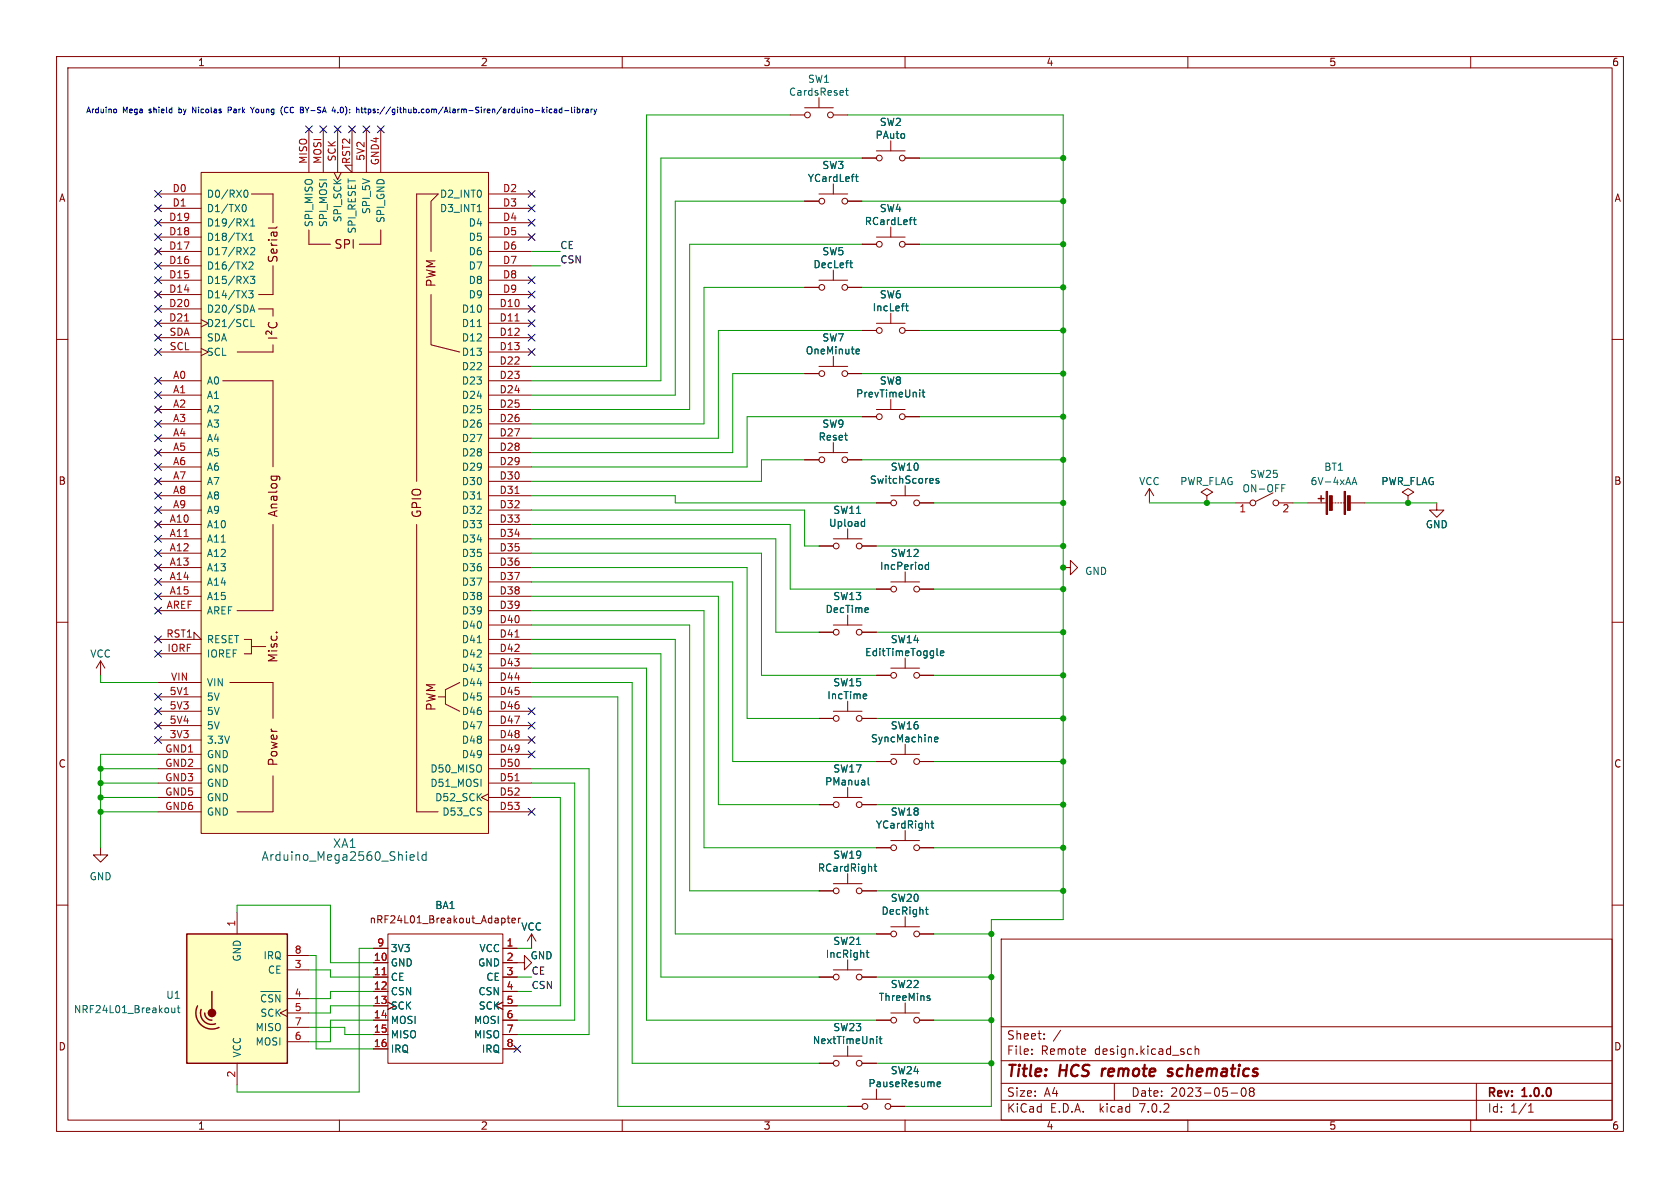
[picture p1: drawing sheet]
<svg xmlns="http://www.w3.org/2000/svg" width="297mm" height="210mm" viewBox="0 0 297 210" stroke-linecap="round" stroke-linejoin="round" font-family="sans-serif">
<g fill="none" stroke="#840000" stroke-width=".18">
<path d="M10 10h277v190h-277zM12 12h273v186h-273zM60 10v2M110 10v2M142.2 19.1h5.1M144.8 17.3v1.8M160 10v2M210 10v2M260 10v2M27.9 34.3h7.7M27.9 36.8h7.7M27.9 39.4h7.7"/>
<path d="M35.6 30.5h50.8v116.8h-50.8zM44.4 34.3h3.9zM48.3 34.3v5.1zM54.6 22.9v7.6M57.1 22.9v7.6M59.1 30.5l.6 1.3 .6-1.3M59.7 22.9v7.6M62.2 22.9v7.6l-1.2-1.3h1.2M64.8 22.9v7.6M67.3 22.9v7.6M73.7 34.3v50.8zM73.7 34.3h3.8l-1.3 1.3v8.9"/>
<path d="M86.4 34.3h7.6M86.4 36.8h7.6M86.4 39.4h7.6M139.7 20.3h2.5M142.2 35.6h2.6M144.8 34.3h5.1M147.3 20.3h2.6M147.3 32.5v1.8M149.9 35.6h2.5M152.4 27.9h2.5M154.9 26.7h5.1M157.5 24.9v1.8"/>
<path d="M160 27.9h2.6M10 60h2M27.9 57.2h7.7M27.9 54.6h7.7M27.9 59.7h7.7M27.9 52.1h7.7M27.9 49.5h7.7M27.9 47h7.7M27.9 44.5h7.7M27.9 41.9h7.7M35.6 56.5l1.2 .7-1.2 .6M45.7 54.6h2.6z"/>
<path d="M45.7 52.1h2.6zM48.3 54.6v1.3zM48.3 47v5.1zM54.6 40.6v2.6zM54.6 43.2h3.8zM63.5 43.2h3.8zM67.3 40.6v2.6zM76.2 52.1v8.9l5.1 1.2M86.4 57.2h7.6M86.4 54.6h7.6M86.4 59.7h7.6M86.4 52.1h7.6"/>
<path d="M86.4 49.5h7.6M86.4 47h7.6M86.4 44.5h7.6M86.4 41.9h7.6M142.2 50.8h2.6M144.8 49.5h5.1M147.3 47.8v1.7M149.9 50.8h2.5M152.4 58.4h2.5M152.4 43.2h2.5M154.9 57.2h5.1M154.9 41.9h5.1"/>
<path d="M157.5 40.1v1.8M157.5 55.4v1.8M160 58.4h2.6M160 43.2h2.6M285 60h2M27.9 72.4h7.7M27.9 67.3h7.7M27.9 69.9h7.7M27.9 74.9h7.7M27.9 77.5h7.7M27.9 62.2h7.7M35.6 61.6l1.2 .6-1.2 .7"/>
<path d="M39.4 67.3h8.9v15.3M41.9 62.2h6.4zM48.3 61v1.2zM86.4 72.4h7.6M86.4 67.3h7.6M86.4 69.9h7.6M86.4 74.9h7.6M86.4 77.5h7.6M86.4 62.2h7.6M86.4 64.8h7.6M142.2 66h2.6M144.8 64.8h5.1"/>
<path d="M147.3 63v1.8M147.3 78.2v1.8M149.9 66h2.5M152.4 73.7h2.5M154.9 72.4h5.1M157.5 70.6v1.8M160 73.7h2.6M27.9 95.3h7.7M27.9 87.6h7.7M27.9 92.7h7.7M27.9 97.8h7.7M27.9 80h7.7"/>
<path d="M27.9 82.6h7.7M27.9 85.1h7.7M27.9 90.2h7.7M48.3 92.7v15.3M73.7 92.7v50.8zM86.4 95.3h7.6M86.4 87.6h7.6M86.4 92.7h7.6M86.4 97.8h7.6M86.4 80h7.6M86.4 82.6h7.6M86.4 85.1h7.6"/>
<path d="M86.4 90.2h7.6M142.2 81.3h2.6M144.8 96.5h2.5M144.8 80h5.1M147.3 95.3h5.1M149.9 93.5v1.8M149.9 81.3h2.5M152.4 96.5h2.5M154.9 88.9h2.6M157.5 87.6h5.1M160 85.9v1.7M162.6 88.9h2.5"/>
<path d="M203.2 86.4l-.8 1.2M203.2 86.4v2.5M203.2 86.4l.8 1.2M213.4 87.6l1-.6-1-.6-1.1 .6 1.1 .6v1.3M213.4 88.9h.1M218.4 88.9h2.6M225 87.1l-3 1.5M226.1 88.9h2.5M231.1 88.9h3.3M235.5 88.9h.2M236 88.9h.2M236.5 88.9h.2"/>
<path d="M237 88.9h.2M237.5 88.9h.2M238.8 88.9h2.5M248.9 87.6l1-.6-1-.6-1 .6 1 .6v1.3M248.9 88.9h.1M254 88.9v1.3h1.3l-1.3 1.2-1.3-1.2h1.3M10 110h2M17.8 116.8l-.8 1.3M17.8 116.8v2.6M17.8 116.8l.7 1.3M27.9 113h7.7l-1.3-1.2v1.2M27.9 102.9h7.7"/>
<path d="M27.9 100.3h7.7M27.9 105.4h7.7M27.9 108h7.7M27.9 115.6h7.7M41.9 108h6.4zM43.2 115.6h1.2zM43.2 113h1.2zM44.4 114.3h2.6zM44.4 113v2.6zM86.4 110.5h7.6M86.4 118.1h7.6M86.4 102.9h7.6"/>
<path d="M86.4 100.3h7.6M86.4 105.4h7.6M86.4 108h7.6M86.4 113h7.6M86.4 115.6h7.6M144.8 111.8h2.5M147.3 110.5h5.1M149.9 108.7v1.8M152.4 111.8h2.5M154.9 119.4h2.6M154.9 104.1h2.6M157.5 118.1h5.1"/>
<path d="M157.5 102.9h5.1M160 101.1v1.8M160 116.3v1.8M162.6 119.4h2.5M162.6 104.1h2.5M188 100.3h1.2v-1.2l1.3 1.2-1.3 1.3v-1.3M285 110h2M27.9 133.4h7.7M27.9 123.2h7.7M27.9 130.8h7.7M27.9 125.7h7.7M27.9 128.3h7.7"/>
<path d="M27.9 120.7h7.7M27.9 135.9h7.7M27.9 138.4h7.7M40.6 120.7h7.7zM48.3 137.2v6.3zM48.3 120.7v6.3zM77.5 123.2h1.2M81.3 120.7l-2.6 1.2v2.6l2.6 1.2M86.4 133.4h7.6M86.4 123.2h7.6M86.4 130.8h7.6M86.4 125.7h7.6"/>
<path d="M86.4 128.3h7.6M86.4 120.7h7.6M86.4 135.9h7.6M86.4 138.4h7.6M144.8 127h2.5M147.3 125.7h5.1M149.9 124v1.7M149.9 139.2v1.8M152.4 127h2.5M154.9 134.6h2.6M157.5 133.4h5.1M160 131.6v1.8"/>
<path d="M162.6 134.6h2.5M10 160h2M17.8 149.9v1.2h1.2l-1.2 1.3-1.3-1.3h1.3M27.9 143.5h7.7M27.9 141h7.7M41.9 143.5h6.4zM73.7 143.5h3.8M86.4 140.3l-1.3 .7 1.3 .6M86.4 143.5h7.6M86.4 141h7.6M144.8 157.5h2.5M144.8 142.2h2.5"/>
<path d="M147.3 156.2h5.1M147.3 141h5.1M149.9 154.4v1.8M152.4 157.5h2.5M152.4 142.2h2.5M154.9 149.9h2.6M157.5 148.6h5.1M160 146.8v1.8M162.6 149.9h2.5M285 160h2M41.9 161.3v3.8M50.8 178.4l-1.3 .7 1.3 .6"/>
<path d="M50.8 171.5h3.8M50.8 176.5h3.8M50.8 179.1h3.8M50.8 168.9h3.8M66 172.7h2.6M66 167.6h2.6M66 170.2h2.6M66 175.3h2.6M66 177.8h2.6M68.6 165.1h20.3v22.9h-20.3zM88.9 177.2l-1.3 .6 1.3 .6M88.9 170.2h3.8v-1.3l1.3 1.3-1.3 1.3v-1.3"/>
<path d="M88.9 172.7h2.5M88.9 167.6h2.5M88.9 175.3h2.5M88.9 177.8h2.5M89.7 162.3h.4M89.8 161.9v1.1l.3 .1M90.5 162.7l.6-.1-.1-.2-.3-.1-.2 .2 .1 .6h.4M91.7 162.3v.8M92 162.3l-.3 .2M94 165.1l-.8 1.3M94 165.1v2.5M94 165.1l.7 1.3"/>
<path d="M144.8 172.7h2.5M147.3 171.5h5.1M149.9 169.7v1.8M152.4 172.7h2.5M154.9 165.1h2.6M157.5 179.1h5.1M157.5 163.8h5.1M160 162.1v1.7M160 177.3v1.8M162.6 165.1h2.5M177 166h108v32h-108zM41.9 188v3.8"/>
<path d="M50.8 184.2h3.8M50.8 181.6h3.8M60 198v2M66 185.4h2.6M66 180.3h2.6M66 182.9h2.6M88.9 185.4h2.5M88.9 180.3h2.5M88.9 182.9h2.5M110 198v2M144.8 188h2.5M147.3 186.7h5.1"/>
<path d="M149.9 184.9v1.8M149.9 195.6h2.5M152.4 188h2.5M152.4 194.3h5.1M154.9 180.3h2.6M154.9 192.5v1.8M157.5 195.6h2.5M160 198v2M162.6 180.3h2.5M177 194.5h108M177 191.5h108M177 187.5h108"/>
<path d="M177 181.5h108M182.4 186.3v.1M182.4 185.5v.1M184.6 183.6v.1M184.6 182.8v.1M197 191.5v3M210 198v2M210.1 186.3h.5M210.1 185.5h.5M211.3 185.5l.2-.1 .4 .1v.9M211.3 184.9v1.5M217.6 193.2h1.2"/>
<path d="M219.6 192.4l.2-.1a.81 .81 0 0 1 .6 .6 .81 .81 0 0 1-.3 .8l-.2 .1a.81 .81 0 0 1-.6-.6 .81 .81 0 0 1 .3-.8zM221.1 192.9l-.2-.2 .2-.4h.3l.3 .3-.3 .3M221.1 192.9l-.2 .3v.5l.2 .1h.3l.3-.3-.1-.4-.2-.2M221.1 192.9h.3M260 198v2M261 191.5v6.5M270.2 196.6h.9M270.2 195.5l.4-.4v1.5"/>
<circle cx="142.7" cy="20.3" r=".51"/>
<circle cx="145.3" cy="35.6" r=".51"/>
<circle cx="146.8" cy="20.3" r=".51"/>
<circle cx="149.4" cy="35.6" r=".51"/>
<circle cx="155.4" cy="27.9" r=".51"/>
<circle cx="159.5" cy="27.9" r=".51"/>
<circle cx="145.3" cy="50.8" r=".51"/>
<circle cx="149.4" cy="50.8" r=".51"/>
<circle cx="155.4" cy="58.4" r=".51"/>
<circle cx="155.4" cy="43.2" r=".51"/>
<circle cx="159.5" cy="43.2" r=".51"/>
<circle cx="159.5" cy="58.4" r=".51"/>
<circle cx="145.3" cy="66" r=".51"/>
<circle cx="149.4" cy="66" r=".51"/>
<circle cx="155.4" cy="73.7" r=".51"/>
<circle cx="159.5" cy="73.7" r=".51"/>
<circle cx="145.3" cy="81.3" r=".51"/>
<circle cx="147.8" cy="96.5" r=".51"/>
<circle cx="149.4" cy="81.3" r=".51"/>
<circle cx="151.9" cy="96.5" r=".51"/>
<circle cx="158" cy="88.9" r=".51"/>
<circle cx="162.1" cy="88.9" r=".51"/>
<circle cx="221.5" cy="88.9" r=".51"/>
<circle cx="225.6" cy="88.9" r=".51"/>
<circle cx="147.8" cy="111.8" r=".51"/>
<circle cx="151.9" cy="111.8" r=".51"/>
<circle cx="158" cy="104.1" r=".51"/>
<circle cx="158" cy="119.4" r=".51"/>
<circle cx="162.1" cy="119.4" r=".51"/>
<circle cx="162.1" cy="104.1" r=".51"/>
<circle cx="147.8" cy="127" r=".51"/>
<circle cx="151.9" cy="127" r=".51"/>
<circle cx="158" cy="134.6" r=".51"/>
<circle cx="162.1" cy="134.6" r=".51"/>
<circle cx="147.8" cy="142.2" r=".51"/>
<circle cx="147.8" cy="157.5" r=".51"/>
<circle cx="151.9" cy="142.2" r=".51"/>
<circle cx="151.9" cy="157.5" r=".51"/>
<circle cx="158" cy="149.9" r=".51"/>
<circle cx="162.1" cy="149.9" r=".51"/>
<circle cx="147.8" cy="172.7" r=".51"/>
<circle cx="151.9" cy="172.7" r=".51"/>
<circle cx="158" cy="165.1" r=".51"/>
<circle cx="162.1" cy="165.1" r=".51"/>
<circle cx="147.8" cy="188" r=".51"/>
<circle cx="151.9" cy="188" r=".51"/>
<circle cx="152.9" cy="195.6" r=".51"/>
<circle cx="157" cy="195.6" r=".51"/>
<circle cx="158" cy="180.3" r=".51"/>
<circle cx="162.1" cy="180.3" r=".51"/>
</g>
<path d="M206.4 190.1l.2 .1 .6-.1M207.1 188.9l-.5 .1-.1 .3 .3 .3h.2" fill="none" stroke="#840000" stroke-width=".4"/>
<g fill="none" stroke="#006464" stroke-width=".18">
<path d="M149.5 16h.5M149.6 15.6v1.1l.4 .1M43.1 36.1a.68 .68 0 0 1 .4 .7 .68 .68 0 0 1-.4 .6M43.3 33.7l.1-.1a.68 .68 0 0 1 .5 .6 .68 .68 0 0 1-.5 .7l-.1-.1M44.3 40h.7M44.3 39.1l.4-.4v1.3M84.4 37.4h.7M151.2 31.2h.5M151.4 30.8v1.1l.3 .2M161.5 38.9h.5M161.7 38.4v1.1l.3 .2M44 51.4h.7l-.4 .5 .4 .1v.5l-.2 .2-.5-.1"/>
<path d="M44 42.5h.7M44 41.6l.4-.4v1.3M44.1 46.4l.4-.1 .2 .4-.7 .9h.7M44.2 55.2l.4-1.3 .4 1.3M44.3 48.8h.7l-.4 .5 .4 .2v.5l-.2 .1-.5-.1M44.3 43.9l.5-.1 .2 .3-.7 .9h.7M44.3 54.8h.6M44.4 56.5v1.2h.6M84.4 57.7h.7M150.2 46.5h.5M150.4 47.1l.3 .2M160.1 54.1h.5"/>
<path d="M160.3 53.7v1.1l.3 .1M151.5 61.7l.4 .1v.2l-.6 .1M151.9 62.5l-.4 .1M162.6 68.9v.1M162.6 69.3v.9M163 69.3h.5M163.2 68.9v1.1l.3 .2M84.4 88.2h.7M152.5 92.2l.4 .1M152.9 91.8v1.2M152.9 93h-.4M164.2 99.4v1.3"/>
<path d="M164.2 99.9l-.4-.1-.2 .3 .1 .5h.5M165.9 84.6h-.3l-.1 .2v.1l.4 .2v.3h-.4M226.6 86.3h.4M226.6 85.7h.6M239 85.7l.4-1.3 .5 1.3M239.1 85.3h.6M84.4 113.6h.7M165.7 115.8l.1 .1M166.2 115.5l.7-.1-.1-.3h-.4l-.2 .1 .1 .6h.5M153 122.7l.2 .3-.6 .1M153.2 123.5h-.2M153.5 137.5v1.1l.2 .2"/>
<path d="M165.2 130.7l.6-.1v-.2l-.4-.1-.2 .2 .1 .6h.5M72.5 151.6l.7-.2v-.3h-.5l-.2 .2 .1 .7h.6M73.9 150.6v1.3l.2 .2M75.3 151.1h-.4l-.3 .3v.4l.1 .2h.6M75.3 150.6v1.5M154.5 153.2h.5M154.7 152.7v1.1l.3 .2M164.6 145.5h.5M164.8 145.1v1.1l.3 .2M30.4 178.2v.8h.3l.2-.1M30.9 178.2v.8M31.3 178.2h.5"/>
<path d="M31.5 177.8v1l.3 .2M46.1 175.3h3.6M47 176l-.4-.2-.3 .4M48.2 175.9l-.5-.1-.2 .3M49.5 175.8v1.3l-.7-1.3v1.3M153.1 168.4h.5M153.3 168v1.1l.3 .1M163.6 160.8h.5M163.8 160.4v1l.3 .2M164.1 176.4l.3 .1v.2l-.1 .2h-.3M164.1 176l.3 .1M155 183.2v.1"/>
<path d="M155 183.6v.9M155.4 183.6h.5M155.6 183.2v1.1l.3 .2M165.7 191.7l.6-.1-.1-.3h-.3l-.2 .1v.6h.5"/>
</g>
<g fill="#ffffc2" stroke="#ffffc2" stroke-width=".18">
<path d="M33 165.1h17.8v22.9h-17.8z"/>
<path d="M35.6 30.5h50.8v116.8h-50.8z"/>
</g>
<path d="M233 88.1h1.1M233.6 87.6v1M33 165.1h17.8v22.9h-17.8zM34.9 177.8a2.84 2.84 0 0 0 .6 3.3 2.84 2.84 0 0 0 3.2 .5M35.6 178.4a1.99 1.99 0 0 0 .4 2.1 1.99 1.99 0 0 0 2.1 .5M36.2 179.1a1.23 1.23 0 0 0 1.3 1.2M37.5 175.3v3.1" fill="none" stroke="#840000" stroke-width=".25"/>
<circle cx="37.5" cy="179.1" r=".63" fill="#840000" stroke="#840000" stroke-width=".25"/>
<path d="M67.6 172.3h.7" fill="none" stroke="#a90000" stroke-width=".18"/>
<path d="M47.4 59.8h1.6M47.6 57a.61 .61 0 0 0 0 .8 .61 .61 0 0 0 .7 .1 .57 .57 0 0 0 .6-.2 .57 .57 0 0 0-.1-.7M48 58.5v.6l-.5-.5a.31 .31 0 0 0-.5 .1l.1 .4M49 40.1l-.3 .2h-1.3M47.9 84.2h1.3l.2 .1M48 84.2l-.1 .1M48.9 84.2l.1 .1M48.8 111.8h.2" fill="none" stroke="#840000" stroke-width=".19"/>
<g fill="#840000" stroke="#840000" stroke-width=".18">
<path d="M237.6 86.9h.3v4h-.3z"/>
<path d="M234.4 86.9h.3v4h-.3z"/>
<path d="M238.2 87.6h.5v2.6h-.5z"/>
<path d="M235 87.6h.5v2.6h-.5z"/>
</g>
<g fill="none" stroke="#0000c2" stroke-width=".18">
<path d="M20.4 19.3l.2 .2v.3l-.2 .1M34 19.9v-1l.6 1M40.3 19.5h.4M40.7 18.9h-.4v1M44.3 18.9l.3 .6M44.6 19.5v.4M45 18.9l-.4 .6M49.7 19.7l.3 .6M50 18.8l-.3 .7M50.3 19.2v.5M53.6 19.5l.1 .1-.1 .3M53.6 19v.3"/>
<path d="M58.7 19.6h.6M59.2 19.3v.6M59.7 19.8v.1M63.2 19.3l.3 .1v.5M63.8 19.3h.4M64 18.9v.9l.2 .1M97.6 19.3h-.3l-.2 .2 .1 .4h.4M98 19.3h.4v.6M98.4 19.5l-.4 .2 .1 .2h.3M99.3 19.3h-.3l-.1 .2 .1 .4h.3M99.3 18.9v1M99.8 19.6h.8"/>
<path d="M101 18.9v.9l.2 .1M101.6 18.9v.1M101.6 19.3v.6M102 19.3h.3l.2 .2-.1 .4h-.4M102 18.9v1M103 19.3v.6M103.2 19.3l-.2 .2M103.6 19.3h.4v.6M104 19.5l-.5 .2 .2 .2h.3M104.5 19.3v.6M104.8 19.3l-.3 .2M105 19.3l.2 .6"/>
<path d="M105.2 19.9l-.2 .4M105.5 19.3l-.3 .6"/>
</g>
<g fill="none" stroke="#009600" stroke-width=".18">
<path d="M139.7 20.3h-25.4v44.5h-20.3M142.2 35.6h-22.8v34.3h-25.4M149.9 20.3h38.1v142.3h-12.7v33h-15.3M152.4 27.9h-35.6v39.4h-22.8M152.4 35.6h35.6M162.6 27.9h25.4M94 44.5h5.1M94 47h5.1M142.2 50.8h-17.7v24.1h-30.5M152.4 58.4h-25.4v19.1h-33M152.4 43.2h-30.5v29.2h-27.9M152.4 50.8h35.6"/>
<path d="M162.6 58.4h25.4M162.6 43.2h25.4M142.2 66h-12.7v14h-35.5M152.4 73.7h-20.3v8.9h-38.1M152.4 66h35.6M162.6 73.7h25.4M94 87.6h25.4v1.3h35.5M94 90.2h48.2v6.3h2.6M94 95.3h43.2v16.5h7.6M94 97.8h40.6v21.6h20.3M94 92.7h45.7v11.4h15.2M142.2 81.3h-7.6v3.8h-40.6"/>
<path d="M152.4 81.3h35.6M154.9 96.5h33.1M165.1 88.9h22.9M203.2 88.9h15.2M228.6 88.9h2.5M241.3 88.9h12.7M17.8 119.4v1.3h10.1M94 115.6h22.8v57.1h28M94 113h25.4v52.1h35.5M94 118.1h20.3v62.2h40.6M94 102.9h35.5v31.7h25.4M94 100.3h38.1v26.7h12.7"/>
<path d="M94 105.4h33v36.8h17.8M94 110.5h27.9v47h22.9M94 108h30.5v41.9h30.4M154.9 111.8h33.1M165.1 119.4h22.9M165.1 104.1h22.9M17.8 138.4h10.1M17.8 135.9h10.1M27.9 133.4h-10.1v16.5M94 123.2h15.2v72.4h40.7M94 120.7h17.8v67.3h33M94 138.4h7.6v41.9h-10.2"/>
<path d="M94 135.9h10.1v47h-12.7M154.9 127h33.1M165.1 134.6h22.9M17.8 141h10.1M17.8 143.5h10.1M94 141h5.1v36.8h-7.7M154.9 142.2h33.1M154.9 157.5h33.1M165.1 149.9h22.9M41.9 161.3v-1.3h16.5v10.2h7.6M54.6 171.5h3.8v1.2h7.6M54.6 168.9h1.3v16.5h10.1"/>
<path d="M66 167.6h-2.5v25.4h-21.6v-1.2M66 175.3h-7.6v1.2h-3.8M66 177.8h-7.6v1.3h-3.8M91.4 172.7h2.6M91.4 167.6h2.6M91.4 175.3h2.6M154.9 172.7h20.4M165.1 165.1h10.2M54.6 181.6h6.4v1.3h5M66 180.3h-7.6v3.9h-3.8M154.9 188h20.4M165.1 180.3h10.2"/>
</g>
<g fill="none" stroke="#000084" stroke-width=".18">
<path d="M27.3 38.8l1.2 1.2M27.3 33.7l1.2 1.2M27.3 36.2l1.2 1.2M28.5 38.8l-1.2 1.2M28.5 33.7l-1.2 1.2M28.5 36.2l-1.2 1.2M54 22.3l1.2 1.2M55.2 22.3l-1.2 1.2M56.5 22.3l1.3 1.2M57.8 22.3l-1.3 1.2M59.1 22.3l1.2 1.2M60.3 22.3l-1.2 1.2"/>
<path d="M61.6 22.3l1.2 1.2M62.8 22.3l-1.2 1.2M64.2 22.3l1.2 1.2M65.4 22.3l-1.2 1.2M66.7 22.3l1.2 1.2M67.9 22.3l-1.2 1.2M93.4 33.7l1.2 1.2M93.4 36.2l1.2 1.2M93.4 38.8l1.2 1.2M94.6 36.2l-1.2 1.2M94.6 33.7l-1.2 1.2M94.6 38.8l-1.2 1.2"/>
<path d="M27.3 56.5l1.2 1.3M27.3 41.3l1.2 1.2M27.3 43.8l1.2 1.3M27.3 46.4l1.2 1.2M27.3 54l1.2 1.2M27.3 48.9l1.2 1.2M27.3 59.1l1.2 1.2M27.3 51.5l1.2 1.2M28.5 56.5l-1.2 1.3M28.5 41.3l-1.2 1.2M28.5 43.8l-1.2 1.3M28.5 46.4l-1.2 1.2"/>
<path d="M28.5 54l-1.2 1.2M28.5 48.9l-1.2 1.2M28.5 51.5l-1.2 1.2M28.5 59.1l-1.2 1.2M93.4 54l1.2 1.2M93.4 51.5l1.2 1.2M93.4 59.1l1.2 1.2M93.4 56.5l1.2 1.3M93.4 41.3l1.2 1.2M93.4 48.9l1.2 1.2M94.6 54l-1.2 1.2M94.6 51.5l-1.2 1.2"/>
<path d="M94.6 59.1l-1.2 1.2M94.6 56.5l-1.2 1.3M94.6 41.3l-1.2 1.2M94.6 48.9l-1.2 1.2M27.3 76.9l1.2 1.2M27.3 74.3l1.2 1.2M27.3 71.8l1.2 1.2M27.3 69.2l1.2 1.3M27.3 61.6l1.2 1.2M27.3 66.7l1.2 1.2M27.3 79.4l1.2 1.2M28.5 76.9l-1.2 1.2"/>
<path d="M28.5 74.3l-1.2 1.2M28.5 71.8l-1.2 1.2M28.5 61.6l-1.2 1.2M28.5 69.2l-1.2 1.3M28.5 66.7l-1.2 1.2M28.5 79.4l-1.2 1.2M93.4 61.6l1.2 1.2M94.6 61.6l-1.2 1.2M27.3 81.9l1.2 1.3M27.3 84.5l1.2 1.2M27.3 87l1.2 1.2M27.3 99.7l1.2 1.2"/>
<path d="M27.3 94.6l1.2 1.3M27.3 89.6l1.2 1.2M27.3 97.2l1.2 1.2M27.3 92.1l1.2 1.2M28.5 81.9l-1.2 1.3M28.5 84.5l-1.2 1.2M28.5 87l-1.2 1.2M28.5 99.7l-1.2 1.2M28.5 94.6l-1.2 1.3M28.5 89.6l-1.2 1.2M28.5 97.2l-1.2 1.2M28.5 92.1l-1.2 1.2"/>
<path d="M27.3 102.3l1.2 1.2M27.3 107.3l1.2 1.3M27.3 104.8l1.2 1.2M27.3 112.4l1.2 1.2M27.3 115l1.2 1.2M28.5 102.3l-1.2 1.2M28.5 107.3l-1.2 1.3M28.5 104.8l-1.2 1.2M28.5 112.4l-1.2 1.2M28.5 115l-1.2 1.2M27.3 130.2l1.2 1.2M27.3 127.7l1.2 1.2"/>
<path d="M27.3 122.6l1.2 1.2M27.3 125.1l1.2 1.2M28.5 122.6l-1.2 1.2M28.5 127.7l-1.2 1.2M28.5 130.2l-1.2 1.2M28.5 125.1l-1.2 1.2M93.4 130.2l1.2 1.2M93.4 127.7l1.2 1.2M93.4 125.1l1.2 1.2M93.4 132.7l1.2 1.3M94.6 130.2l-1.2 1.2M94.6 127.7l-1.2 1.2"/>
<path d="M94.6 125.1l-1.2 1.2M94.6 132.7l-1.2 1.3M93.4 142.9l1.2 1.2M94.6 142.9l-1.2 1.2M90.8 184.8l1.2 1.2M92 184.8l-1.2 1.2"/>
</g>
<g fill="#009600" stroke="#009600" stroke-width=".18">
<circle cx="188" cy="66" r=".46"/>
<circle cx="188" cy="73.7" r=".46"/>
<circle cx="188" cy="43.2" r=".46"/>
<circle cx="188" cy="35.6" r=".46"/>
<circle cx="188" cy="27.9" r=".46"/>
<circle cx="188" cy="58.4" r=".46"/>
<circle cx="188" cy="50.8" r=".46"/>
<circle cx="175.3" cy="165.1" r=".46"/>
<circle cx="175.3" cy="172.7" r=".46"/>
<circle cx="188" cy="157.5" r=".46"/>
<circle cx="188" cy="149.9" r=".46"/>
<circle cx="188" cy="142.2" r=".46"/>
<circle cx="175.3" cy="180.3" r=".46"/>
<circle cx="175.3" cy="188" r=".46"/>
<circle cx="188" cy="127" r=".46"/>
<circle cx="188" cy="134.6" r=".46"/>
<circle cx="188" cy="111.8" r=".46"/>
<circle cx="188" cy="119.4" r=".46"/>
<circle cx="188" cy="104.1" r=".46"/>
<circle cx="188" cy="81.3" r=".46"/>
<circle cx="188" cy="88.9" r=".46"/>
<circle cx="188" cy="96.5" r=".46"/>
<circle cx="188" cy="100.3" r=".46"/>
<circle cx="248.9" cy="88.9" r=".46"/>
<circle cx="213.4" cy="88.9" r=".46"/>
<circle cx="17.8" cy="141" r=".46"/>
<circle cx="17.8" cy="143.5" r=".46"/>
<circle cx="17.8" cy="138.4" r=".46"/>
<circle cx="17.8" cy="135.9" r=".46"/>
</g>
<g font-size="2.8" fill="#840000">
<text x="178" y="190.8">Title:</text>
<text x="187.4" y="190.8">HCS</text>
<text x="195.5" y="190.8">remote</text>
<text x="207.8" y="190.8">schematics</text>
</g>
<g font-size="2.1" fill="#840000">
<text x="49.3" y="46.6" transform="rotate(-90 49.3 46.6)">Serial</text>
<text x="59" y="44.2">SPI</text>
<text x="77.2" y="50.8" transform="rotate(-90 77.2 50.8)">PWM</text>
<text x="49.3" y="91.5" transform="rotate(-90 49.3 91.5)">Analog</text>
<text x="74.7" y="91.7" transform="rotate(-90 74.7 91.7)">GPIO</text>
<text x="49.3" y="117.3" transform="rotate(-90 49.3 117.3)">Misc.</text>
<text x="77.2" y="125.8" transform="rotate(-90 77.2 125.8)">PWM</text>
<text x="49.3" y="135.5" transform="rotate(-90 49.3 135.5)">Power</text>
<text x="178" y="183.9">Sheet:</text>
<text x="186.2" y="183.9">/</text>
<text x="178" y="186.6">File:</text>
<text x="184" y="186.6">Remote</text>
<text x="193.5" y="186.6">design.kicad_sch</text>
<text x="178" y="196.8">KiCad</text>
<text x="178" y="194">Size:</text>
<text x="184.6" y="194">A4</text>
<text x="185.7" y="196.8">E.D.A.</text>
<text x="194.4" y="196.8">kicad</text>
<text x="200" y="194">Date:</text>
<text x="201.5" y="196.8">7.0.2</text>
<text x="206.9" y="194">2023-05-08</text>
<text x="263" y="194.2">Rev:</text>
<text x="263" y="196.8">Id:</text>
<text x="267" y="196.8">1/1</text>
<text x="269.2" y="194.2">1.0.0</text>
</g>
<g font-size="2.1" fill="#006464">
<text x="46.2" y="152.3">Arduino_Mega2560_Shield</text>
<text x="58.8" y="150.1">XA1</text>
</g>
<g font-size="1.8" fill="#840000">
<text x="35" y="11.8">1</text>
<text x="85" y="11.8">2</text>
<text x="135" y="11.8">3</text>
<text x="185" y="11.8">4</text>
<text x="235" y="11.8">5</text>
<text x="285" y="11.8">6</text>
<text x="10.4" y="35.8">A</text>
<text x="285.4" y="35.8">A</text>
<text x="10.3" y="85.8">B</text>
<text x="285.3" y="85.8">B</text>
<text x="10.3" y="135.8">C</text>
<text x="285.3" y="135.8">C</text>
<text x="65.3" y="163.4">nRF24L01_Breakout_Adapter</text>
<text x="10.3" y="185.8">D</text>
<text x="285.3" y="185.8">D</text>
<text x="35" y="199.8">1</text>
<text x="85" y="199.8">2</text>
<text x="135" y="199.8">3</text>
<text x="185" y="199.8">4</text>
<text x="235" y="199.8">5</text>
<text x="285" y="199.8">6</text>
</g>
<g font-size="1.8" fill="#006464">
<text x="139.4" y="17.1">CardsReset</text>
<text x="142.8" y="14.8">SW1</text>
<text x="155.5" y="22.4">SW2</text>
<text x="154.7" y="24.7">PAuto</text>
<text x="36.6" y="35.1">D0/RX0</text>
<text x="77.7" y="35.1">D2_INT0</text>
<text x="142.8" y="32.3">YCardLeft</text>
<text x="145.3" y="30">SW3</text>
<text x="36.6" y="37.7">D1/TX0</text>
<text x="36.6" y="40.2">D19/RX1</text>
<text x="55.4" y="40.3" transform="rotate(-90 55.4 40.3)">SPI_MISO</text>
<text x="58" y="40.3" transform="rotate(-90 58 40.3)">SPI_MOSI</text>
<text x="60.5" y="39.4" transform="rotate(-90 60.5 39.4)">SPI_SCK</text>
<text x="63.1" y="41.4" transform="rotate(-90 63.1 41.4)">SPI_RESET</text>
<text x="65.6" y="38" transform="rotate(-90 65.6 38)">SPI_5V</text>
<text x="68.1" y="39.5" transform="rotate(-90 68.1 39.5)">SPI_GND</text>
<text x="77.7" y="37.7">D3_INT1</text>
<text x="82.7" y="40.2">D4</text>
<text x="152.8" y="39.9">RCardLeft</text>
<text x="155.5" y="37.7">SW4</text>
<text x="36.6" y="47.8">D16/TX2</text>
<text x="36.6" y="45.3">D17/RX2</text>
<text x="36.6" y="42.7">D18/TX1</text>
<text x="82.7" y="42.7">D5</text>
<text x="82.7" y="45.3">D6</text>
<text x="82.7" y="47.8">D7</text>
<text x="143.7" y="47.6">DecLeft</text>
<text x="145.3" y="45.3">SW5</text>
<text x="36.6" y="52.9">D14/TX3</text>
<text x="36.6" y="50.4">D15/RX3</text>
<text x="82.7" y="50.4">D8</text>
<text x="82.7" y="52.9">D9</text>
<text x="155.5" y="52.9">SW6</text>
<text x="36.6" y="55.4">D20/SDA</text>
<text x="36.6" y="58">D21/SCL</text>
<text x="81.5" y="55.4">D10</text>
<text x="81.5" y="58">D11</text>
<text x="154.2" y="55.2">IncLeft</text>
<text x="36.6" y="63.1">SCL</text>
<text x="36.6" y="60.5">SDA</text>
<text x="81.5" y="60.5">D12</text>
<text x="81.5" y="63.1">D13</text>
<text x="81.5" y="65.6">D22</text>
<text x="142.4" y="62.8">OneMinute</text>
<text x="145.3" y="60.5">SW7</text>
<text x="36.6" y="68.1">A0</text>
<text x="36.6" y="70.7">A1</text>
<text x="81.5" y="68.1">D23</text>
<text x="81.5" y="70.7">D24</text>
<text x="151.3" y="70.4">PrevTimeUnit</text>
<text x="155.5" y="68.1">SW8</text>
<text x="36.6" y="73.2">A2</text>
<text x="36.6" y="75.8">A3</text>
<text x="81.5" y="73.2">D25</text>
<text x="81.5" y="75.8">D26</text>
<text x="145.3" y="75.8">SW9</text>
<text x="36.6" y="78.3">A4</text>
<text x="36.6" y="80.8">A5</text>
<text x="36.6" y="83.4">A6</text>
<text x="81.5" y="78.3">D27</text>
<text x="81.5" y="80.8">D28</text>
<text x="81.5" y="83.4">D29</text>
<text x="144.7" y="78">Reset</text>
<text x="157.4" y="83.4">SW10</text>
<text x="234.1" y="83.4">BT1</text>
<text x="36.6" y="85.9">A7</text>
<text x="36.6" y="88.5">A8</text>
<text x="81.5" y="85.9">D30</text>
<text x="81.5" y="88.5">D31</text>
<text x="153.7" y="85.7">SwitchScores</text>
<text x="201.3" y="85.9">VCC</text>
<text x="208.6" y="85.9">PWR_FLAG</text>
<text x="219.6" y="87.2">ON-OFF</text>
<text x="220.9" y="84.6">SW25</text>
<text x="231.6" y="85.9">6V-4xAA</text>
<text x="244.1" y="85.9">PWR_FLAG</text>
<text x="36.6" y="93.5">A10</text>
<text x="36.6" y="91">A9</text>
<text x="81.5" y="91">D32</text>
<text x="81.5" y="93.5">D33</text>
<text x="146.5" y="93.3">Upload</text>
<text x="147.3" y="91">SW11</text>
<text x="252" y="93.5">GND</text>
<text x="36.6" y="96.1">A11</text>
<text x="36.6" y="98.6">A12</text>
<text x="36.6" y="101.2">A13</text>
<text x="81.5" y="96.1">D34</text>
<text x="81.5" y="98.6">D35</text>
<text x="81.5" y="101.2">D36</text>
<text x="155.5" y="100.9">IncPeriod</text>
<text x="157.4" y="98.6">SW12</text>
<text x="191.8" y="101.8">GND</text>
<text x="36.6" y="103.7">A14</text>
<text x="36.6" y="106.2">A15</text>
<text x="81.5" y="103.7">D37</text>
<text x="81.5" y="106.2">D38</text>
<text x="147.3" y="106.2">SW13</text>
<text x="36.6" y="108.8">AREF</text>
<text x="36.6" y="113.9">RESET</text>
<text x="81.5" y="108.8">D39</text>
<text x="81.5" y="111.3">D40</text>
<text x="81.5" y="113.9">D41</text>
<text x="145.9" y="108.5">DecTime</text>
<text x="157.4" y="113.9">SW14</text>
<text x="15.9" y="116.4">VCC</text>
<text x="36.6" y="116.4">IOREF</text>
<text x="81.5" y="116.4">D42</text>
<text x="81.5" y="118.9">D43</text>
<text x="152.9" y="116.1">EditTimeToggle</text>
<text x="36.6" y="124">5V</text>
<text x="36.6" y="121.5">VIN</text>
<text x="81.5" y="121.5">D44</text>
<text x="81.5" y="124">D45</text>
<text x="146.2" y="123.8">IncTime</text>
<text x="147.3" y="121.5">SW15</text>
<text x="36.6" y="131.6">3.3V</text>
<text x="36.6" y="126.6">5V</text>
<text x="36.6" y="129.1">5V</text>
<text x="81.5" y="126.6">D46</text>
<text x="81.5" y="129.1">D47</text>
<text x="81.5" y="131.6">D48</text>
<text x="153.9" y="131.4">SyncMachine</text>
<text x="157.4" y="129.1">SW16</text>
<text x="36.6" y="134.2">GND</text>
<text x="36.6" y="136.7">GND</text>
<text x="76" y="136.7">D50_MISO</text>
<text x="81.5" y="134.2">D49</text>
<text x="147.3" y="136.7">SW17</text>
<text x="36.6" y="139.3">GND</text>
<text x="36.6" y="141.8">GND</text>
<text x="76" y="139.3">D51_MOSI</text>
<text x="76.8" y="141.8">D52_SCK</text>
<text x="145.8" y="139">PManual</text>
<text x="36.6" y="144.3">GND</text>
<text x="78.1" y="144.3">D53_CS</text>
<text x="154.8" y="146.6">YCardRight</text>
<text x="157.4" y="144.3">SW18</text>
<text x="15.8" y="155.8">GND</text>
<text x="144.5" y="154.2">RCardRight</text>
<text x="147.3" y="152">SW19</text>
<text x="76.9" y="160.8">BA1</text>
<text x="155.8" y="161.9">DecRight</text>
<text x="157.4" y="159.6">SW20</text>
<text x="92.1" y="164.7">VCC</text>
<text x="147.3" y="167.2">SW21</text>
<text x="42.7" y="170.1" transform="rotate(-90 42.7 170.1)">GND</text>
<text x="46.5" y="169.7">IRQ</text>
<text x="47.2" y="172.3">CE</text>
<text x="69.1" y="171">GND</text>
<text x="69.1" y="173.5">CE</text>
<text x="69.1" y="168.5">3V3</text>
<text x="84.4" y="171">GND</text>
<text x="84.6" y="168.5">VCC</text>
<text x="85.8" y="173.5">CE</text>
<text x="93.7" y="169.7">GND</text>
<text x="145.9" y="169.5">IncRight</text>
<text x="13" y="179.3">NRF24L01_Breakout</text>
<text x="29.3" y="176.7">U1</text>
<text x="45.8" y="178">~{CSN}</text>
<text x="45.9" y="179.9">SCK</text>
<text x="69.1" y="176.1">CSN</text>
<text x="69.1" y="178.6">SCK</text>
<text x="84.5" y="176.1">CSN</text>
<text x="84.5" y="178.6">SCK</text>
<text x="155.3" y="177.1">ThreeMins</text>
<text x="157.4" y="174.8">SW22</text>
<text x="45.1" y="185">MOSI</text>
<text x="45.1" y="182.4">MISO</text>
<text x="69.1" y="181.2">MOSI</text>
<text x="69.1" y="183.7">MISO</text>
<text x="83.7" y="181.2">MOSI</text>
<text x="83.7" y="183.7">MISO</text>
<text x="143.6" y="184.7">NextTimeUnit</text>
<text x="147.3" y="182.4">SW23</text>
<text x="42.7" y="186.9" transform="rotate(-90 42.7 186.9)">VCC</text>
<text x="69.1" y="186.2">IRQ</text>
<text x="85.1" y="186.2">IRQ</text>
<text x="157.4" y="190.1">SW24</text>
<text x="153.5" y="192.3">PauseResume</text>
</g>
<g font-size="1.8" fill="#a90000">
<text x="54.4" y="29" transform="rotate(-90 54.4 29)">MISO</text>
<text x="56.9" y="29" transform="rotate(-90 56.9 29)">MOSI</text>
<text x="59.4" y="28.6" transform="rotate(-90 59.4 28.6)">SCK</text>
<text x="62" y="29.1" transform="rotate(-90 62 29.1)">RST2</text>
<text x="64.5" y="28.5" transform="rotate(-90 64.5 28.5)">5V2</text>
<text x="67.1" y="29.3" transform="rotate(-90 67.1 29.3)">GND4</text>
<text x="30.4" y="34">D0</text>
<text x="88.9" y="34">D2</text>
<text x="29.8" y="41.7">D18</text>
<text x="29.8" y="39.1">D19</text>
<text x="30.4" y="36.6">D1</text>
<text x="88.9" y="36.6">D3</text>
<text x="88.9" y="39.1">D4</text>
<text x="88.9" y="41.7">D5</text>
<text x="29.8" y="46.7">D16</text>
<text x="29.8" y="44.2">D17</text>
<text x="88.9" y="44.2">D6</text>
<text x="88.9" y="46.7">D7</text>
<text x="29.8" y="51.8">D14</text>
<text x="29.8" y="49.3">D15</text>
<text x="88.9" y="49.3">D8</text>
<text x="88.9" y="51.8">D9</text>
<text x="29.8" y="54.4">D20</text>
<text x="29.8" y="56.9">D21</text>
<text x="29.9" y="59.4">SDA</text>
<text x="88.3" y="54.4">D10</text>
<text x="88.3" y="56.9">D11</text>
<text x="88.3" y="59.4">D12</text>
<text x="29.9" y="62">SCL</text>
<text x="88.3" y="62">D13</text>
<text x="88.3" y="64.5">D22</text>
<text x="30.5" y="67.1">A0</text>
<text x="30.5" y="69.6">A1</text>
<text x="88.3" y="67.1">D23</text>
<text x="88.3" y="69.6">D24</text>
<text x="30.5" y="72.1">A2</text>
<text x="30.5" y="74.7">A3</text>
<text x="30.5" y="77.2">A4</text>
<text x="88.3" y="72.1">D25</text>
<text x="88.3" y="74.7">D26</text>
<text x="88.3" y="77.2">D27</text>
<text x="30.5" y="79.8">A5</text>
<text x="30.5" y="82.3">A6</text>
<text x="88.3" y="79.8">D28</text>
<text x="88.3" y="82.3">D29</text>
<text x="30.5" y="84.8">A7</text>
<text x="30.5" y="87.4">A8</text>
<text x="30.5" y="89.9">A9</text>
<text x="88.3" y="84.8">D30</text>
<text x="88.3" y="87.4">D31</text>
<text x="88.3" y="89.9">D32</text>
<text x="29.9" y="92.5">A10</text>
<text x="29.9" y="95">A11</text>
<text x="88.3" y="92.5">D33</text>
<text x="88.3" y="95">D34</text>
<text x="219" y="90.8">1</text>
<text x="226.7" y="90.8">2</text>
<text x="29.9" y="97.5">A12</text>
<text x="29.9" y="100.1">A13</text>
<text x="88.3" y="97.5">D35</text>
<text x="88.3" y="100.1">D36</text>
<text x="29.4" y="107.7">AREF</text>
<text x="29.9" y="102.6">A14</text>
<text x="29.9" y="105.2">A15</text>
<text x="88.3" y="102.6">D37</text>
<text x="88.3" y="105.2">D38</text>
<text x="88.3" y="107.7">D39</text>
<text x="29.4" y="112.8">RST1</text>
<text x="88.3" y="110.2">D40</text>
<text x="88.3" y="112.8">D41</text>
<text x="29.5" y="115.3">IORF</text>
<text x="88.3" y="115.3">D42</text>
<text x="88.3" y="117.9">D43</text>
<text x="29.9" y="122.9">5V1</text>
<text x="29.9" y="125.5">5V3</text>
<text x="30.2" y="120.4">VIN</text>
<text x="88.3" y="120.4">D44</text>
<text x="88.3" y="122.9">D45</text>
<text x="88.3" y="125.5">D46</text>
<text x="29.9" y="130.6">3V3</text>
<text x="29.9" y="128">5V4</text>
<text x="88.3" y="128">D47</text>
<text x="88.3" y="130.6">D48</text>
<text x="29.1" y="133.1">GND1</text>
<text x="29.1" y="135.6">GND2</text>
<text x="88.3" y="133.1">D49</text>
<text x="88.3" y="135.6">D50</text>
<text x="29.1" y="138.2">GND3</text>
<text x="29.1" y="140.7">GND5</text>
<text x="29.1" y="143.3">GND6</text>
<text x="88.3" y="138.2">D51</text>
<text x="88.3" y="140.7">D52</text>
<text x="88.3" y="143.3">D53</text>
<text x="41.7" y="163.9" transform="rotate(-90 41.7 163.9)">1</text>
<text x="66.6" y="167.4">9</text>
<text x="89.5" y="167.4">1</text>
<text x="52" y="171.2">3</text>
<text x="52" y="168.7">8</text>
<text x="66" y="169.9">10</text>
<text x="66" y="172.5">11</text>
<text x="89.5" y="169.9">2</text>
<text x="89.5" y="172.5">3</text>
<text x="52" y="176.3">4</text>
<text x="52" y="178.8">5</text>
<text x="66" y="175">12</text>
<text x="66" y="177.5">13</text>
<text x="89.5" y="175">4</text>
<text x="89.5" y="177.5">5</text>
<text x="52" y="183.9">6</text>
<text x="52" y="181.4">7</text>
<text x="66" y="180.1">14</text>
<text x="66" y="182.6">15</text>
<text x="66" y="185.2">16</text>
<text x="89.5" y="180.1">6</text>
<text x="89.5" y="182.6">7</text>
<text x="89.5" y="185.2">8</text>
<text x="41.7" y="190.5" transform="rotate(-90 41.7 190.5)">2</text>
</g>
<g font-size="1.8" fill="#0f0f0f">
<text x="99.1" y="44.1">CE</text>
<text x="99.1" y="46.6">CSN</text>
<text x="94" y="172.4">CE</text>
<text x="94" y="174.9">CSN</text>
</g>
<g font-size="1.4" fill="#0000c2">
<text x="15.2" y="20.1">Arduino</text>
<text x="21.8" y="20.1">Mega</text>
<text x="26.5" y="20.1">shield</text>
<text x="31.9" y="20.1">by</text>
<text x="34.5" y="20.1">Nicolas</text>
<text x="41" y="20.1">Park</text>
<text x="45.3" y="20.1">Young</text>
<text x="50.7" y="20.1">(CC</text>
<text x="54.3" y="20.1">BY-SA</text>
<text x="60.2" y="20.1">4.0):</text>
<text x="64.6" y="20.1">https://github.com/Alarm-Siren/arduino-kicad-library</text>
</g>
</svg>
